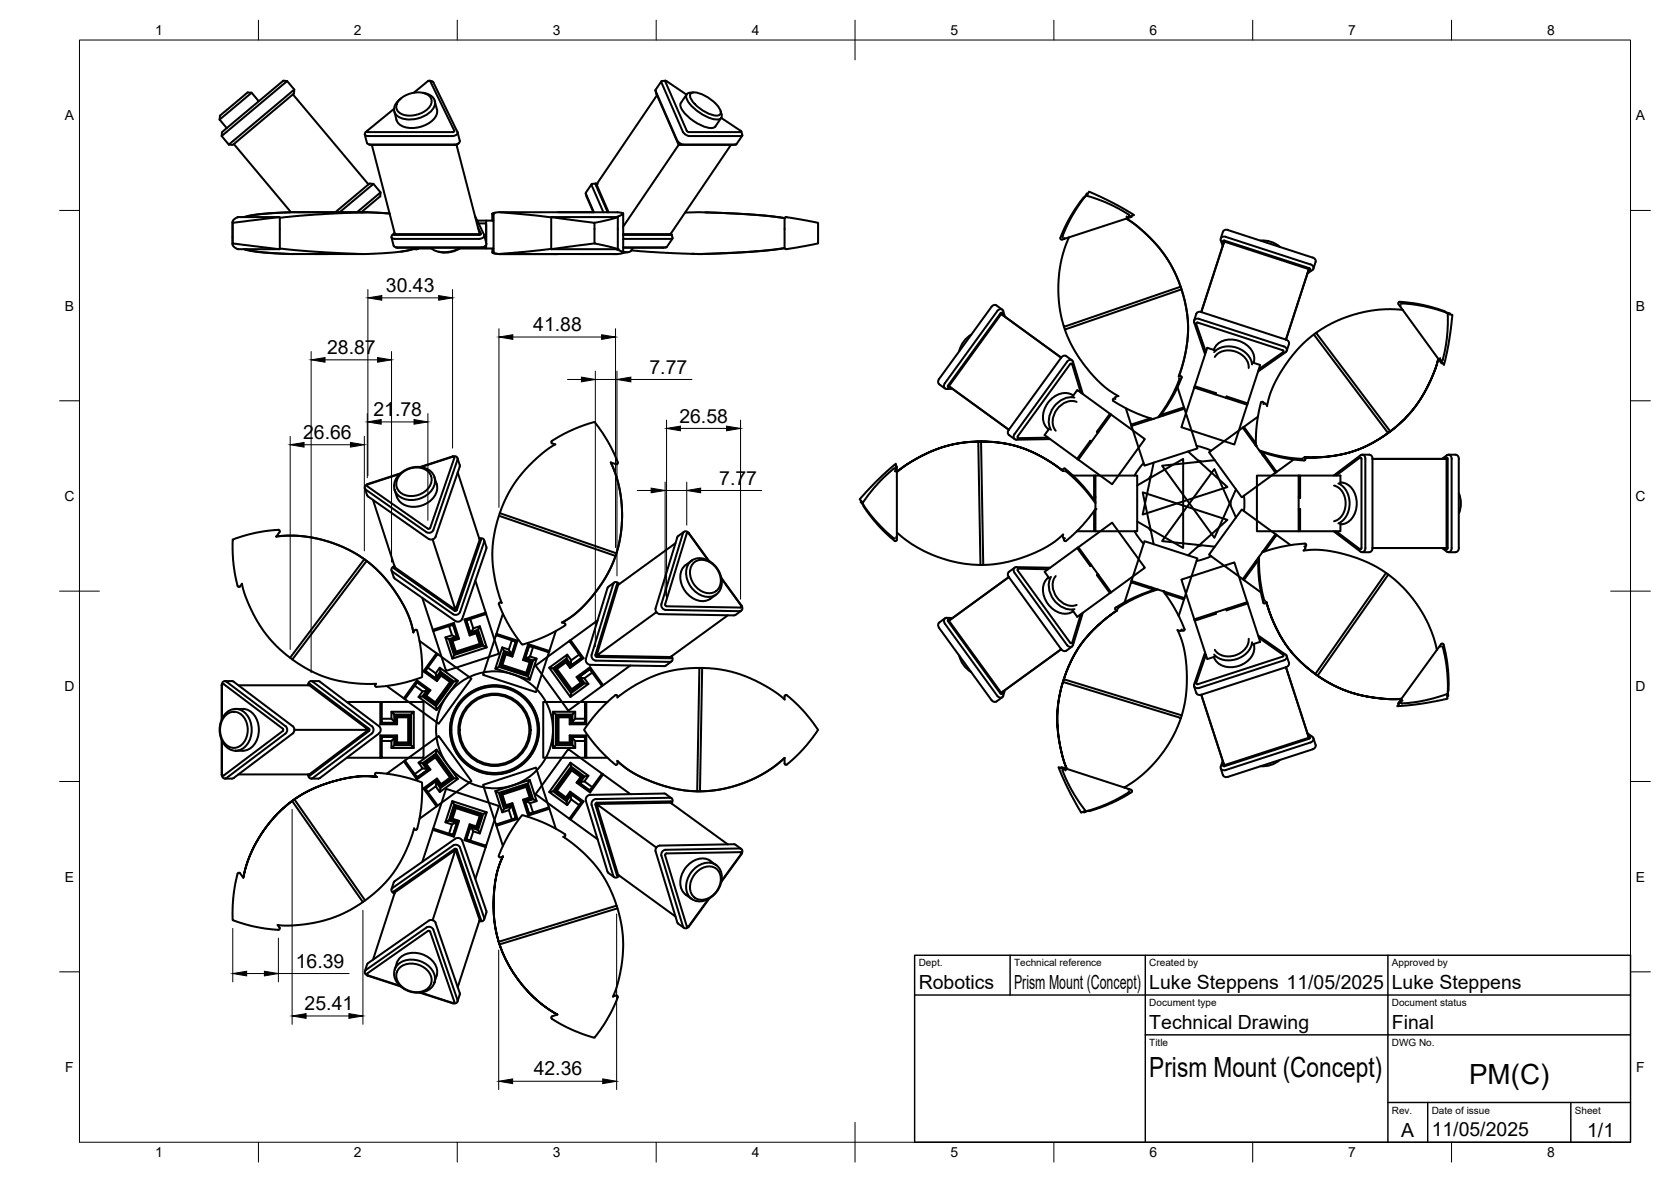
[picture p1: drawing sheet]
<svg xmlns="http://www.w3.org/2000/svg" width="420mm" height="297mm" viewBox="0 0 420 297" stroke-linecap="round" stroke-linejoin="round" font-family="sans-serif">
<!-- layer: Visible -->
<g fill="none" stroke="#000" stroke-width=".51">
<path d="M55.2 30.1l1.8 2.1M55.7 34.2l.1-1 15.4-12.9 1 .1 1.8 2.1-.1 1-15 12.6-.4 .3-1-.1M58.8 36.2l14.4 17.1M63.3 23.3l-8.1 6.8M65.1 25.4l-1.8-2.1-1-.1-7 5.9-.1 1M72.2 20.4l-16.5 13.8 1.8 2.1M73.7 23.7l18.9 22.6M74 22.5l-16.5 13.8M91.7 33.8l.6 2.1M92.3 32.9a.84 .84 0 0 0-.5 1l.7 .3h21.3M93.5 36.4l5.8 22.4h21.3l-5.8-22.4M99.1 27.4l-6.7 5.5"/>
<path d="M99.1 28l.6 2.1M100.5 25a6.2 6.2 0 0 1 7.4-.9 2.09 2.09 0 0 1-.3 3.2 6.2 6.2 0 0 1-7.3 .9 2.09 2.09 0 0 1 .2-3.2zM104 23.3l3.6-2.9 .5-.1 6.1 12.6v.2l-21.7 .1-.2-.1 .1-.2M106.3 23.3l.5 .1M106.8 23.4a2.51 2.51 0 0 1 2.5 1.8 2.51 2.51 0 0 1-1 2.8 7.4 7.4 0 0 1-8.1 1.3 2.46 2.46 0 0 1 .2-4.2l.4-.3M108 20.3l1 .4M109 20.7l6 12.5-.2 .6-1 .4M109.3 25.4l.6 2.1M109.9 27.5a4.2 4.2 0 0 1-3.4 4.1 6.3 6.3 0 0 1-6.2-.5l-.6-1M115.1 33.3l.5 2.3-.3 .4-.7 .3h-21.6l-.5-.1-.2-.3M115.4 36l-.7 .4-21.9-.1M164.8 22.8l.2 .8"/>
<path d="M165 23.6l5.7 12.7 13.4 .1M165.2 23.9l-15.2 22.4 3 7M166.3 20.5l-1.5 2.1v.2l5.5 12.5 .4 .5 1.1 .5 13.4-.1M167.3 20.3l-1 .1v.3l5.4 12.5 .7 .6 .8 .4h13.2l.3-.3M170.7 36.3l-14 20.6M171.2 25.8a3.3 3.3 0 0 0 1.6 3.4 9.9 9.9 0 0 0 6.3 3l.8-.4M172.6 23.8l-5-3.4-.4-.1 5.7 12.8 13.5 .1M172.7 23.7l-1.5 2.2M173.7 23.5a3.7 3.7 0 0 1 3.6 .6l2.1 1.4a4.4 4.4 0 0 1 1.8 2.9 1.2 1.2 0 0 1-1.6 .6 9.2 9.2 0 0 1-6.1-4.7zM174.3 23.2a1.45 1.45 0 0 0-1.8 .8 4.5 4.5 0 0 0 2.1 3.3 9.7 9.7 0 0 0 6.1 2.7 .91 .91 0 0 0 .7-1.3M179.9 31.8l1.4-2.2 4.9 3.3 .1 .3M181.2 27.9l.2 .8"/>
<path d="M183.8 36.4l-15.2 22.4h-11.9M184.2 36.4h.1M185 36.3l-.8 .1M186.4 33.1l.2 .8M186.6 34.1l-1.4 2.1M58.5 55.8v5.6M70.2 54.6h-10.3l-1.1 .5-.3 .7v5.4l11.8 1.4v-8l-11.8 1.4M72.9 53.3l-7 .4-4.6 .9M73.4 53.3h18.8M74 53.3l-7.8 .4-2.8 .4-1.7 .5M84.3 53.3l8.6-7.1h1l1.8 2.2-.1 .9-4.8 4M90.8 53.3l7.2 .3"/>
<path d="M93.9 46.2l-8.5 7.1M95.7 48.4l-6 4.9M98 53.7l-7-.4-12 .6-8.6 .8M98.4 59.6l.6 2.2M99 58.7l-.3 .3M99.1 58.7l-.1 .2 .2 .2 21.3-.1M99.2 58.6l-.2 .1M119.4 54.3l2.3 4.7v.5l-.7 .4-21.8 .1a.59 .59 0 0 1-.7-.7l.2-.3M120 55.4h4.1M120.2 57.1l.7 1.6-.4 .4M120.3 56.1h1.8l.1 4.7M121.8 59.1l.5 2.3-.5 .6-.7 .2h-21.3l-.6-.2-.2-.3"/>
<path d="M122.2 55.4v5.5M123.8 53.7v1.7M124.4 53.5l-.6 .2 .3 .3M125.6 53.3h29.7l1.4 .3-.2 .3-1.6 .7M138.6 54.6l-13-1.3-1.4 .3-.1 9.9 1.3 .3M138.6 54.6l10.9 1.4v5.2l5.8 1.4M138.6 54.6v8M138.6 54.6h16.7M147.3 48.6l.2 .8M147.3 48.7l2 4.6M147.3 48.4v.3M147.5 49.5l1.7 3.8"/>
<path d="M148.7 46.3l-1.4 2.1M148.8 46.6l2.9 6.7M149.7 46.2l3.1 7.1M149.8 46.1l-1 .2v.2M150.1 46.2h-.4M155.3 54.6l-5.8 1.4M155.3 54.6v8M156.7 53.7v9.8l1.2-.1M156.7 59h12.1M168.7 58.7l.1 .3M168.9 59l.2 .9-.2 .1h-12.2M169.1 60l-1.5 2.1"/>
<path d="M172.3 53.4l3.7-.1 10 .4 6.4 .5 4.9 .6M177.3 53.4l11.3 .5 8.7 .9M197.4 54.6l2 .2 6.3 1.2v5.2l-7.6 1.4-.8-.1zM267.7 59.8l-.1 .2M268.8 59.6l-1.1 2.8-.8 2.7-.7 5.2 .1 5.8 .4 2.9 .8 3.1 29.3-10M272.7 49.6h-.2l-2.4 3.3-2.2 3.9a7.3 7.3 0 0 0-1.2 3.2l.2 .2 .7-.2M273.2 49.2l.6-1 6.2 2.8 5.2 3-1.8 .6M273.5 48.7l-.2-.1-.6 .9M283.3 54.4l.1 .3M283.9 54.3v-.3l-.6-.4-4.2-2.3-6.1-2.2-2.2 3.1-2.3 4.2a7.3 7.3 0 0 0-1.3 3.2M284.3 54.3l.3 .2-17 5.5M308.7 57.8l21.4 6.9"/>
<path d="M308.7 57.8a.95 .95 0 0 0-1.2 .4l-.6 1.8M58.5 61.2l.1 .6 1.2 .8h10.4M61.3 62.6l4.4 .8 8.3 .4M61.8 62.6l3.5 .7 6.7 .5h19.2M70.4 62.4l10 .9 10.8 .5 7.8-.4 3.1-.4 2-.6M73.5 63.8h9.1M99.5 62.2l.5 .1M100.1 62.3h21.2M103.5 62.7l-2.7 .5M104.3 62.3l.2 .2a.72 .72 0 0 0 1-.2M108.5 62.4l-4.8 .2M115.8 62.3a7.2 7.2 0 0 1-7.1 .3l-.4-.3"/>
<path d="M115.9 62.3a7 7 0 0 1-5.6 1M121.7 62.1l-.3 .2M122.1 61.8l-.4 .3M122.2 61.6v.8h-6.6M122.2 62.4h1.9M123.8 62.4v1M124.1 63.2l-.3 .3 1.6 .3h14.9M125.5 63.8h14.7M138.6 62.5l-13 1.3h29.7M138.6 62.6h16.7M149.5 61.2l-10.9 1.4M154.9 62.6l1.8 .9-1.4 .3h-29.9h.2"/>
<path d="M155.3 62.6h.1M156.7 62.3h9.9M156.7 62.2h10.7M158.7 62.9l7.7 .6 8.9 .3M159.2 62.3l-.5 .7a1.75 1.75 0 0 1-2 .3M166.7 62.3h-.1M167.6 62.1l-1 .2M176 63.8h-.7h.6M197.3 62.3l-7.9 .9-13.4 .6h.6M197.3 62.4l-10.1 1-9.1 .4h-4.1M251.8 78.9l15 11-13.1 18.1-15.1-10.9zM252 77.8l-1.4-1.1a.95 .95 0 0 0-1.3 .4l-13.2 18.2a.94 .94 0 0 0 .1 1.3l1.4 1"/>
<path d="M252 78.8l.2 .4M252.1 78.7l-.3-.1-.3 .2-13.1 18.1-.1 .3 .2 .2M252.7 79.6l-.4-1.4a.83 .83 0 0 0-.8-.5 .83 .83 0 0 0-.8 .5l-13.1 18.1M297.1 72.7l-29.3 10.1-.3-.7M300.8 78.9l-.6 1.7M302.1 78.4a.95 .95 0 0 0-1.3 .5M307.4 61.8l-.4-1.4a.83 .83 0 0 1 .3-.9 .83 .83 0 0 1 .9 0l21.3 6.9M307.5 60.8l.1 .4M307.5 60.7l.1-.2h.3l21.3 6.9 .2 .2v.2M307.8 60.7l21.3 6.9-5.8 17.8-21.3-7zM317 60.5h1.5l1.4 .4 1.9 1.1M329.4 67.9l-.5 .2"/>
<path d="M329.5 66.4l.6 .5a.69 .69 0 0 1-.1 1l-1.3 .8M330.1 64.7a.95 .95 0 0 1 .7 1.1M330.8 65.8l-.6 1.7M352 76.9l10.5 14.4 .1-.3M352 76.9l-.4-.6 .3-.5 3.6 .4 4.4 .9 3.2 1.1 .3 .1v.2M352 76.9h.2M352.2 76.4h.1a33.5 33.5 0 0 1 11.7 2.3l-.2 6.4-.6 3.7-.4 1.6-.3 .2M352.7 77.9l-3-.2-2.7 .1-5.2 .9-3.6 1.1-2.5 1.1-2.4 1.2-2.4 1.5 18.7 24.8M363.5 78.5l1.1 .2v.3M364 78.9l1.2 .2-1.1 7.9-1 4.7-1.1-1.5M237.6 96.3l-.3 .7a.69 .69 0 0 0 .7 .7M238.5 97.4h.5"/>
<path d="M239.5 97.7l-1.5 .1M244.2 84.1l-1.7 1.5-.8 1.2-.5 1.5M266.8 89.9a.95 .95 0 0 1 1.3-.4l1.5 1.1M267.8 82.8l1 2.7 1.3 2.5 2.8 4.1 2.2 2.6 2.1 2.1 1.7 1.3 2.3 1.5M268.3 90.9l.6-.4a.69 .69 0 0 1 .9 .4l2.5 8.1M268.3 90.9l-13.2 18.2M269.1 91.5l-13.3 18.3 .3 .3 7.4-.1M269.1 91.5l.3-.2 .2 .2 2.2 7.2M269.6 99.7l1.3-1.7 8.2 6M269.9 99.4a4.1 4.1 0 0 0-5.1 .5 5.5 5.5 0 0 0-1.7 7.5l.6 .5M270.2 99.9a5.9 5.9 0 0 0-5.9 8.1M281.2 99.5l-.8 .3 .1 .5"/>
<path d="M296.1 97.3l1.6 5.1-5.3 1.7 .1 .3M296.4 94.6l1.6-5.8 .7-5.5-.1-3.4-.3-2.5-1.3-5-1.9-4.5-1.3-2.4-1.9-2.6-2.2-2.6-2-2-2.5-2-2-1.4 3.2 2.3 3.8 3.6 3 3.7 2.1 3.7 1.6 3.8 1.2 4.4 .6 4.2-.1 4.6a36.2 36.2 0 0 1-2.2 9.4l.4-.1 .3 .1a22.3 22.3 0 0 1-2.7 5.9l-2.9 4.3M296.5 95v.1a31.9 31.9 0 0 1-5.3 9.8M300.2 81l2.8 8M300.3 81a.83 .83 0 0 1 .3-.8 .83 .83 0 0 1 .9-.1l21.3 7 .6 .4a.69 .69 0 0 1-.1 1l-7 4.9M300.3 97.4l-3.2 10 13.3 4.3 3.2-10M300.3 97.4l.1-.3 5.3 1.7M300.3 97.4l13.3 4.3M303.2 88.4l-2.4-7 .2-.4 21.5 7 .2 .2v.3M305.2 87.9a4.7 4.7 0 0 1 6.3-2.2 4.8 4.8 0 0 1 3.7 5.4M305.3 88.5a5.9 5.9 0 0 1 9.5 3.1M305.3 99l.4-.2-.1 .3"/>
<path d="M305.4 89.7a4.8 4.8 0 0 1 7.2-.2 3.7 3.7 0 0 1 1.4 3M305.6 88.1l-2-.7-3.2 9.7M308.4 99.6l-.1 .4M314.8 91.1l2.1 .6-3.2 9.7M315.2 91.1v.1M322.6 88.5l-6.1 4.3M323.4 85.3a.95 .95 0 0 1 .7 1.1l-.6 1.8M330.3 84.1l-2.2 1.8-1.8 1.8-3 3.9-3 5.1-1.1 2.7-.6 2.7M330.9 83.6l-.6 .5 18.7 24.7M362.1 90l-.2 .2M100.5 119.1l-8 2.6-.2 .4 15.3 10.8M100.6 119a6 6 0 0 1 7.9-.4 3.6 3.6 0 0 1-.7 5.4 6 6 0 0 1-7.8 .4 3.6 3.6 0 0 1 .6-5.4z"/>
<path d="M100.7 119l-8.2 2.6-.6 .5a.69 .69 0 0 0 .1 1M100.8 119.1a5 5 0 0 1 7.3-.1 3.6 3.6 0 0 1-2.1 5 4.7 4.7 0 0 1-5.9-.9 3.2 3.2 0 0 1 .7-4zM105.8 117.4l8-2.6 .4 .1-6 17.8M109.2 119.9l.6 1.7M113.8 114.7l-8.2 2.7M113.8 114.7h.8a.69 .69 0 0 1 .4 .9M115 115.6l-6 17.6M115 115.2l.6 2.1-6.1 17.6M115.1 118.7l5.5 17-6.1 17.6-5.7-17.7M139.6 111.7l-.9-.4v-.4l2-1.2 4.2-2.1 4.6-1.6 3.1 4.6 1.8 3.4a4.6 4.6 0 0 1 .9 2.5l-.3 .2-1.4-.5M139.6 111.7l-3.2 2.2-3.4 3.1-3.1 3.7-1.9 3-1.8 3.9-1.5 4.7-.8 4.7-.1 3.5 .7 5.3 .8 3.4 .9 2.3-.6-.1-.2 .4 2.6 5.3 3.3 4.9 4.8-1.6 3.6-1.8 2.4-1.5-.1-.4-.6-.3M153.6 116.2l1.1 2.6 .7 2.5 .9 5.4v5.8l-.4 3-.8 3.1-1 2.9-1.1 2.4-1.7 2.8-1.8 2.4-3.9 4.3-2.2 1.8-2 1.2"/>
<path d="M153.6 116.2l1.1 2.6 .9 3 .8 5.5v2.9l-.2 3.1-.4 2.8-.8 3-.8 2.1-1.3 2.9-1.7 2.7-1.9 2.6-3.8 4.1-2.3 1.8-1.9 1.2M225 118.4l.3 .1M225.1 117.8l-.1-.1a32.3 32.3 0 0 0-8.2 8.8l2.7 3.6 2.8 3a7 7 0 0 0 2.7 2.2M225.3 117.4l.2-.2v17.9M225.3 118.4v-1.9l-4.8 4.3-4.3 4.7 .7 .9M246 111l.5 31-2-.1-3.8-.5-5.6-1.7-2.7-1.2-3-1.7-3.9-3M246.7 111l.5 31h-.7M253.6 108a.95 .95 0 0 0 .1 1.3l1.4 1.1M255.1 109l-.2 .8a.69 .69 0 0 0 .7 .7M263.9 107.6l-1.2 1.7 8.1 6M264 110.3l-8.5 .2M267.3 118.4l-4.9-3.3-2.6-1.4-2.8-1.1-2.4-.7-2.8-.6-6.2-.3-5.3 .5-5.1 1.5-2.8 1.2-2.9 1.6-2.5 1.6-1.5 1.2 3.5-2.5 4.2-2.3 3.6-1.4 4.5-1 5.4-.5 4.1 .3 4.8 .9 3.9 1.4a37.5 37.5 0 0 1 7.8 4.8v-.4l.2-.2a26.4 26.4 0 0 1 5.9 5.7l2 2.8"/>
<path d="M267.8 118.4a31.3 31.3 0 0 1 7.6 8.1M269.8 119.5h5.3v5.6h.3M270.7 101a4.8 4.8 0 0 0-5.9 4.1 3.7 3.7 0 0 0 .7 3.2M274.2 110.8l-3.4 4.5 .3 .2M274.4 111l-.2-.2v.5M275.1 119.5h.3M275.4 119.5h10.5v14h-10.5M275.4 119.5v14M275.8 108.5l.3 .2M279.4 104.2l8.5 6.1-8.3 11.4-8.5-6.2M279.4 104.2l-.3-.2-3.3 4.5 .5-.1M279.4 104.2l-8.3 11.3"/>
<path d="M280.4 100l-.5 .3v.4l1.7 1.1 4.3 2.1 3.9 1.4M283.1 102.6l1.3 4.1 4.9-1.6M284.4 106.7l.1 .3M287.6 116.4l-1.3 1.5-1 1.6M289.4 119.7l-.4 .5M289.4 119.6l-.5 .7M289.6 105.2l-.1 .2M292.4 104.1l.4 .2M297.7 102.4l.1 .3M297.8 102.7l3.3 10-13.3 4.3-3.3-10M297.8 102.7l-13.3 4.3M298.7 113.5l9.9 8.9-21.3 6.9 2.8-13"/>
<path d="M300.9 112.1l1.8 .4 1.9 .7M301.3 115.7l.8 .3M301.4 115.8l.5 .2M305.4 115.6l-13.2 1.4 13.2 18.2 5.4-12.2M308.6 100.1l-.2-.5 5.3 1.8-.1 .3M312.5 107.5l-8.5 6.2 8.2 11.3 8.5-6.2M312.5 107.5l8.2 11.3M312.8 107.3l-.3 .2M315.6 111.7l.2 .1M316.3 104.7l-3.5 2.6 3 4.1M316.6 113.2l3.9 1.1 3.2 .7a8.2 8.2 0 0 0 3.9 .2M316.8 113.4l3.7 1.2 3.8 .7a8 8 0 0 0 3.9 .3v-.4l-.2-.3 .7 .1a32.6 32.6 0 0 0 32.9-24.8l-.6 2.1-1.2 3.1-2.7 5-1.4 2-2.3 2.7-4.4 3.7-4.8 3-2.1 1-2.7 .9-5.4 1-6 .2"/>
<path d="M317.4 114.3l.3-.2 3.3 4.5 4.3-3.1M317.7 101.5l.5-.1 .4 .6M317.7 114.1l-.1 .5M317.9 101.4l-.4-.4-.4 .1-.5 2-.7 4.8-.1 4.1M321 118.6l-.3 .2M326.5 119.5h-10.5v14h10.5M326.5 119.5h.4v5.6M326.5 119.5v14M326.9 119.5h10.1v2.2M341.9 115l-6 4.5M341.9 115h.3l.1 .3M342.3 115.3v22.4l-.1 .3h-.3"/>
<path d="M342.5 114.3h1.8a.95 .95 0 0 1 .8 1M343.3 115.3v22.4M343.3 115.3l-.2-.7a.69 .69 0 0 0-1-.2l-6.8 5.1M345.1 115.3h18.6v22.4h-18.6zM364 115.3l-.3-.3-.5 .3M364 115.3v22.4l-.1 .3h-.3M364.2 114.3h1.8a.95 .95 0 0 1 .8 1M365 115.3v22.4M365 115.3l-.2-.7a.69 .69 0 0 0-1-.2l-1.2 .9M366.8 115.3v22.4a.95 .95 0 0 1-.8 1.1M69.5 134.8l.8-1.1v-.4a28.6 28.6 0 0 0-10.5 1.8l-1.3 .5 .1 5.1 .4 3.3a7.2 7.2 0 0 0 .9 3.5h.4l.5-.8 .8 2.9 1.6 3.6 2 3.7 1.8 2.6 3.1 3.4 3.8 3.1 2.8 1.8 2.3 1.2 4.4 1.7 5.7 1 5.5 .1M69.5 134.8l2.6-.2h2.8l3 .4 3 .6 5.6 2 3 1.6 2.1 1.3 2.4 2 2 1.9 2.3 2.7 1.7 2.5 1.4 2.3 1.3 2.9 1.2 4.1"/>
<path d="M69.5 134.8l2.8-.2 3.1 .1 5.3 .9 5.6 1.9 3.1 1.6 2.2 1.4 2.1 1.7 2.3 2.2 3.3 4.1 2 3.3 1.1 2.3 .9 2.3 .6 2.6M91.7 122.7l.9 2.1 15.2 10.7a1.25 1.25 0 0 0 1.7-.6M92 123.1l15.2 10.6a1.21 1.21 0 0 0 1.8-.5M93.8 125.6l5.5 17 15.2 10.7M108.2 132.7l-.3 .2-.3-.1M109.8 121.6a4.7 4.7 0 0 1-3.8 5.4 4.8 4.8 0 0 1-6.8-3.9M120.5 135.3h.8a.69 .69 0 0 1 .4 .9M120.5 135.4h.4v.3l-6 17.6-.3 .2h-.3l-15.3-10.7v-.3l.2-.2M121.7 136.2l-6 17.6a1.21 1.21 0 0 1-1.7 .6l-15.3-10.7a.84 .84 0 0 1-.2-.9 .84 .84 0 0 1 .7-.6M121.7 135.8l.6 1.7M122.3 137.5v.4l-6.1 17.6a1.2 1.2 0 0 1-1.7 .6M125.5 129.6l29.3 10.1"/>
<path d="M125.7 129l29.3 10.1M169.8 136.5l-14.4 10.5-5.4 17.8M170.3 135.1l-5.5 17.8a1.21 1.21 0 0 0 1.1 1.4l18.6 .4 .4-.2M172 133.7l-1.7 1.4M216.6 125.9l-.2 .2 .7 .8M217.2 127l-.1 .2 1.5 2.1 3.7 4.2 2.8 2.5 .4-.3v-.6M225.3 134.9l.2 .2M267.3 134.4v.8l.5 .1M267.3 134.3l-1.9 1.7-2 1.3-2.6 1.3-2.8 1.2-2.6 .9-3.3 .8-4.9 .5M270.8 137.7l-8.1 6 1.2 1.7M271.1 137.5l8.5-6.2 8.3 11.4-8.5 6.2M271.1 137.5l-.3 .2 3.4 4.5v-.4"/>
<path d="M271.1 137.5l8.3 11.4M275.1 128.4v5.1h-4.4M275.1 133.5h.3M275.3 128.1l.1 .2M275.4 127.9l-2.9 3.8-2.7 2.7-1.9 1.6-.4-.2v-.5M275.4 124.8l-.3 .3M285.3 133.5l1 1.7 1.3 1.4M285.9 122l11.6-6.7v22.4l-11.6-6.7M288.9 132.7l.5 .7M289 132.8l.4 .5M290.1 136.8l-2.8-13.1 21.3 6.9-9.9 9M301.9 137l-.5 .2"/>
<path d="M302.1 137l-.8 .3M304.6 139.8l-1.9 .7-1.8 .5M309.3 126.2v.6M309.4 126.1v.8M310.8 130.1l-5.4-12.2-13.2 18.1 13.2 1.4M312.8 124.6l.1 1.9-.1 1.9M316.6 139.9l.1 4.1 .4 3.2a8 8 0 0 0 1 3.8M317.4 138.8h.1M317.6 138.5l.1 .2M320.7 134.2l-8.5-6.2-8.2 11.4 8.5 6.1M320.7 134.2l-8.2 11.3M320.7 134.2l.3 .2"/>
<path d="M324.5 137l-3.5-2.6-3 4.2M326.5 128.3l.4-.4v5.6h-.4M326.5 124.8l.4 .3h-.4M326.5 127.9h.4M327.7 138.4l2.7-.3 2.1 .1 5.4 1 3.3 1 2.6 1.1 2.2 1.1 2.5 1.6M328 137.3l.3 .4-.5 .7M328.2 137.4l.2-.4v-.3a27.6 27.6 0 0 0-9 1.4l-2 .7M335.3 133.5l6.8 5.1a.83 .83 0 0 0 .9 0 .83 .83 0 0 0 .3-.9M335.4 122a4.8 4.8 0 0 1 2.5 6.8 3.7 3.7 0 0 1-2.5 2.2M335.9 133.5l6 4.5M336.5 121.5a5.9 5.9 0 0 1 0 10M337 121.3a4.3 4.3 0 0 1 4.1 4.3 5.4 5.4 0 0 1-3.3 6.1l-.8 .1"/>
<path d="M337 131.4v2.1h-10.1M342.5 138.8h1.8M345.1 137.7a.95 .95 0 0 1-.8 1.1M363.2 137.7l.4 .3M364.2 138.8h1.8M365 137.7l-.2 .7a.69 .69 0 0 1-1 .2l-1.2-.9M366.8 123.9l.5 2.2-.1 1.5-.4 1.5M91.6 140.5l-18.7 24.8M92.2 141l-18.7 24.7M98.4 143.3l.6 1.8M99 145l.3 .4 15.2 10.7M103.9 158.9l.4-.6h.4a26.8 26.8 0 0 1 1.5 9.6l-.1 2.3-3.8 1.2-4.3 .9a7.9 7.9 0 0 1-3.6 .2l-.1-.4 .2-.3"/>
<path d="M106.2 150.3l2.6 8M108.8 158.3l.1 .3M113.6 157.1l-.7 .2 .8 2.3M113.6 157.1l.3-.1 .2-.4-5.3 1.7M113.6 157.1l.4 .2M113.9 157l1 3.3M114 157.3l.8 2.3M114.1 156.6l1.3 3.9M114.8 159.6l-.2 .5M116.8 155.7l1.3 4 1.7-.6M117.2 155.9l1 3.1 .4 .1M117.6 155.8l.6-.2 .8 2.3-.4 .9"/>
<path d="M117.6 155.8l-.2 .4M118.1 158.6l.4 .2M118.2 155.6l4-1.3 3.3 10-13.3 4.3-3.3-10 4-1.3M118.4 159.1l-.3 .6M118.6 159.2l1.1-.4 .3 .1 1 3.1M119.5 145.9l2.6 8.1M119.9 158.8l-.1 .3 .8 2.7 .3 .2M120.2 158.2l1.3 4-7.3 2.4-1.3-4 1.7-.5-.9-.5-1.7 .6M120.2 158.2l.4-.8 1.8 5.3-.9-.5M120.2 158.2l-1.6 .6M120.6 157.4l-1.6 .5M122.2 154.3l-.1-.3-5.3 1.7 .4 .2 .4-.1"/>
<path d="M124.8 159.3l-.1 .3M126.4 154.2l-1.6 5.1 5.3 1.7-.4 .2-.3-.1M139.8 158.6l-1.8 5.3M150.3 155.9l-6.9 5M154.2 146.7a.83 .83 0 0 1 .8-.4 .83 .83 0 0 1 .7 .5M154.2 146.8l-5.4 17.8M154.4 146.4l-1.6 1.4-5.5 17.8M155.7 146.8l-.3-.1-.2 .1-5.5 17.8M165.1 153.8l-15.1 11 18.6 .3 14.4-10.5M167.4 153.3l18.6 .3M172.5 141.9a4.7 4.7 0 0 0-.2 6.7 4.8 4.8 0 0 0 6.3 1.8M173.4 141.4a4 4 0 0 1 5.6 0 5.5 5.5 0 0 1 1.6 7.5 4 4 0 0 1-5.6-.1 5.5 5.5 0 0 1-1.6-7.4z"/>
<path d="M173.9 140.9l-1.5 1.1M174.2 141.7a3.6 3.6 0 0 1 5.4 .4 4.7 4.7 0 0 1 .9 6 3.6 3.6 0 0 1-5.4-.5 4.7 4.7 0 0 1-.9-5.9zM178.1 140.9l-4.9-6.8-.4-.1-5.6 17.9 .4 .4M178.3 141l-5-7-.7-.4a.69 .69 0 0 0-.9 .4l-5.4 17.8a1.21 1.21 0 0 0 1.1 1.5M180.1 149.4l-1.5 1.1M181.3 145.2l5.1 6.9 .3 .8a.69 .69 0 0 1-.7 .7M181.4 145.4l5 6.8M186.3 152.2l.1 .3-.2 .2-18.6-.3M186.4 153.5l-1.5 1M237.6 156.7l13.1 18.1M237.6 155.4l-1.4 1a.95 .95 0 0 0-.1 1.4l13.2 18.1a.96 .96 0 0 0 1.3 .4l1.4-1.1M238 155.3h1.5"/>
<path d="M238 155.3a.83 .83 0 0 0-.7 .5 .83 .83 0 0 0 .3 .9M238.5 155.6l.5 .1M238.5 155.7l-.2 .1 .1 .3 13.2 18.1 .2 .2 .3-.1M238.6 156l15.1-11 13.1 18.2-15 10.9zM255.1 144l13.2 18.1M255.1 142.6l-1.4 1.1a.95 .95 0 0 0-.1 1.3M255.5 142.5l8.5 .2M255.6 142.5a.83 .83 0 0 0-.7 .6 .83 .83 0 0 0 .2 .9M263.5 143.1l-7.4-.2-.3 .3 13.3 18.3M263.7 145.1a4.3 4.3 0 0 0-.7 5.8 5.4 5.4 0 0 0 6.2 3.1l.7-.4M264.3 145a5.9 5.9 0 0 0 5.9 8.1M265.5 144.8a4.8 4.8 0 0 0 2 6.9 3.7 3.7 0 0 0 3.2 .3"/>
<path d="M271.8 154.4l-2.2 7.1M272.3 154l-2.5 8.1a.83 .83 0 0 1-.8 .5 .83 .83 0 0 1-.7-.5M274.4 142.1l-.2 .1M275.8 144.5l3.3 4.5 .3-.1M276.1 144.3l-.3 .2 .5 .1M279.1 149l-8.2 6-1.3-1.7M284.5 146l3.3-10 13.3 4.3-3.3 10M284.5 146l13.3 4.3M284.5 146l-.1 .3M289.5 147.6l.2 .4M289.8 147.7l-.1 .3-5.3-1.7-1.6 5.1M290.8 148l-3.6 1.3-3.6 1.6a7.3 7.3 0 0 0-3.2 2.1l.5 .4-.4 .3a32.7 32.7 0 0 0-12.3 39.5l-.9-2.5-.7-2.8-.7-6.2v-2.7l.3-3 1.3-5.3 2-5 1.6-2.8 1.3-1.8 3.9-4.1 4.6-3.6"/>
<path d="M291.1 148.1l-3.8 1.4-3 1.4a8 8 0 0 0-3.2 2.1M292.5 148.6l2.5 3.7 1.7 3a6 6 0 0 1 1.1 3.1h-.7M292.8 148.7l-.1 .1M292.9 149.1l4.8 1.6-1.3 4.1M296.1 158.3l1 2.3 .6 2.3 .4 2.4 .3 3.6-.2 6.1-1.1 4.8M297.1 158.2l-.3 .4-.7-.2M297.8 150.3l-.1 .4M300.4 156l3.2 9.6 2-.6M305.3 154l.4 .2-5.3 1.8-.1-.4M305.6 153.9l.1 .3M308.6 152.9l-.2 .5-.1-.4M312.5 145.5l.3 .3"/>
<path d="M313.6 151.3l-3.2-10-13.3 4.4 3.2 9.9M313.6 151.3l.1 .3-5.3 1.8M313.6 151.3l-13.3 4.3M313.7 151.6l3.2 9.7-2.1 .7M315.8 141l.3 .2-3.3 4.6 4.3 3.1M316.1 141.2l-.5 .1M316.3 159.7l7 4.8a.83 .83 0 0 1 .2 .9 .83 .83 0 0 1-.7 .6l-21.3 6.9h-.8a.69 .69 0 0 1-.4-.9M316.4 140.2l.1 4.7 .6 4.2 .6 2.4 .4 .2 .3-.4M318.4 151.2l1 3 1.1 2.7 2.7 4.9 2 2.7 2 2 3.8 3.1 4.7 2.8 2.7 1.2 2.6 .8 3.4 .8 2.9 .3 2.4 .2 2.7-.1h-3.9l-5.6-.7-3.8-1.1-4-1.7-4.7-3-3.6-3-2.8-3.1-2.1-3.2a38.1 38.1 0 0 1-3.5-8.5M349.1 144.4l-.6-.4-17.8 25.4M56.2 171.9l14.9 11.2 .1 .3-.1 .3M56.2 171.9h-.2l-.2 .3v8.5"/>
<path d="M56.5 171.2l2.3 .1M56.7 179.4a3.5 3.5 0 0 1 6 1.4 6 6 0 0 1-2 7.5 3.6 3.6 0 0 1-4.9-2.2 6.4 6.4 0 0 1 .9-6.7zM56.9 179.6a3 3 0 0 1 4.8 1.3 5 5 0 0 1-2.2 7 3.6 3.6 0 0 1-4.1-3.6 5.2 5.2 0 0 1 1.5-4.7zM58.7 171.3l14.9 11.2a1.21 1.21 0 0 1 0 1.8l-14.9 11.2M59.2 178.2a4.8 4.8 0 0 1 5.9 5.2 4.8 4.8 0 0 1-5.9 5.3M59.9 172.2h17.9l14.8 11.2h-18.6M77.4 172.2l.3-.7a.69 .69 0 0 1 1-.2l14.8 11.2M77.5 172.2l.1-.3h.3l14.9 11.2 .1 .3-.1 .3M78.2 171.2l2.2 .1 14.9 11.2a1.19 1.19 0 0 1 0 1.8l-14.9 11.2-.4 .2M87.2 176.4h8.4M96 176.4h-.4v5.6l.4-.3v-1.1h2.4l.7 .7v-1.7M97.2 172.4l4.3 3.1 3.3-4.5 .1 .5-.6 .8 2 1.4"/>
<path d="M98.4 178.9v1.7M99.1 179.6h4.2v7.7h-4.2v-1.8M99.1 179.6l-.7-.7h5.6l-.7 .7M99.8 179.9l3.1 .1M99.9 179.9l-.4 .4M101.5 175.5l.3 .2M104 178.9v9.1l-.7-.7M104.8 171l3.4 2.4M104.9 171.5l2.6 1.8M105.2 171.7h-.5M105.5 161.1l4.5 3.3M106.2 175l-1 .2 4.6 3.3"/>
<path d="M106.5 168.7l3.4 2.5 1-1.4M106.9 174.9l2.3 1.9h.3M107 168.6l2.8 2M107.2 168.3l.4-.5 2 1.4 .1 1 1-1.4M107.2 168.3v.5l2 1.5 .5-.1M107.2 173.1v.5M107.2 174.8l2.3 1.7v.4M107.5 173.3l.1 .3-.7 1.3M107.6 167.8l2.4-3.4 8.5 6.1-8.2 11.4-8.5-6.2 2.5-3.4M107.6 173.5l.6-.1-1 1.4-.4 .1M109.8 164.2l-3.3 4.5 .5-.1 .2-.3M109.8 170.6l.1 .6"/>
<path d="M110.6 167.8l-1 1.4M110.7 168.8l3.4 2.4-4.5 6.3-3.4-2.5 1.1-1.4-1 .1-1.1 1.5M110.7 168.8l-.1-1 4.5 3.3-1 .1M110.8 169.4l-1 1.2M110.8 169.4l.3 .1M110.8 169.4l.1 .4 2.3 1.6h.3M111.1 169.5l2.4 1.8M112.9 160.6l-.9-.4 1.7 5.3M113.2 171.4l-3.7 5.1M113.5 160.9l.8 3M113.5 171.3l-4 5.5M113.8 161.1l.8 2.7-.1 .3"/>
<path d="M114.3 163.8l.2 .3M114.5 164.1h.3M114.9 160.3l.5 .2-1.6 .6-.3-.2M114.9 160.3l-1.4 .6M115.1 171.1l-5.3 7.4-.2-1M120.6 161.8l-6 2M121 162l-6.3 2.1M122.4 162.7l-8.7 2.8 .5-.9M125.4 167.6l-.9 .4 8.7 2.8M126 167.3l6.2 2.1 .5-.2M126.3 162.7l1.7 .5 .4 .9M126.3 167.1l6 2"/>
<path d="M126.7 163.6l-.4-.9-1.8 5.3M126.9 164.3l-.9 3M127 164.2l.2 .3 1.6 .5-.2-.5M127 164.2l1.4 .3M127 164.2l-.2 .2M127.2 164.5l-.9 2.6-.3 .2M128.4 164.1l-1.7-.5-1.3 4 7.4 2.4 1.2-4M128.6 164.5h-.2M128.7 160.9l-4-1.3-3.2 10 13.3 4.3 3.2-10-4-1.3M129.4 161.1l-.7-.2-.7 2.3M129.4 161.1l.2 .5M129.6 161.6l-.8 2.3-.4 .2"/>
<path d="M129.7 161.2l-1.1 3.3M130.1 161l-1.3 4M132 165.6l.2 .1M132.1 165.6l-.6 .3M132.2 165l.2 .4M132.2 165.7l1.1 .4M132.8 161.9l-1.3 4 1.7 .5M132.9 162.7l-.7 2.3M133 162.3l-1 3.3M133.3 165l1.6 .5M133.3 166.1l.2 .4-.9 2.7M133.4 162.4l-.5 .2"/>
<path d="M133.4 162.4l.6 .2-.7 2.4-.9 .4 1.6 .6M133.4 162.4l-.4-.1-.2-.4 5.3 1.7M133.5 166.3l-.3 .1-.9 2.7 .2 .3M134 166l.9-.5-1.7 5.3-.4-.8M139 178.9h5.6l-.7 .7M139.1 168l-1-.2 5.3 7.4M139.7 168l.1 .3M139.7 179.6l-.7-.7v9.1M139.8 168.3l3.9 5.2M139.8 167.8l-.1 .2M140 168.1l3.7 5.1M142.1 166.2l-2.3 1.6"/>
<path d="M142.1 166.2h.4l.9 1.1M142.3 166.5l-2.3 1.6-.3-.1M142.4 166.1l-.1 .4 1 1.4 .1-.6M142.5 165.5l.1-1-4.5 3.3M142.6 164.5l1 1.4-.1 1M143.4 160.9l3.3 4.5-.5-.1-.6-.8-2 1.4M143.4 160.9l-.2 .2M143.5 166.9l-1-1.4-3.4 2.5 4.5 6.2 3.4-2.5M143.5 166.9l.5 .1M144.6 178.9v1.7l-.7 .7v-1.7h-4.2v7.7h4.2M145 170.1l.6 .2M145.6 170.2v.3"/>
<path d="M145.6 164.5l-2.4-3.4-8.5 6.2 8.2 11.3 8.5-6.2-2.5-3.4M145.6 170.4l.8 1.2M146 170.3l.9 .2 2-1.5-.6-.8 .1-.5 3.3 4.5-.3 .2M146 170.3l1 1.4M146 165v.5M146.2 165.3l-2.8 2M146.3 171.6h-.3l-2.3 1.6v.4M146.4 171.6l-2.7 1.9M146.7 165.4l-3.4 2.5M146.9 170.5l1.1 1.4M147 171.7l1 .2-4.6 3.3 .2-1M147.1 176.4h.3"/>
<path d="M147.3 165.6a1.23 1.23 0 0 0 1.1 1.5l18.6 .3 1.8-1.2M148.3 168.2l-2.7 2M148.4 167.7l-3.4 2.4 1 1.5M148.5 168.4h-.5l-2 1.4v.5M148.8 164.5a1.23 1.23 0 0 0 1 1.5l18.6 .3a.83 .83 0 0 0 .7-.5 .83 .83 0 0 0-.2-.9M149.7 164.6l.1 .3 .3 .2M152.7 176.4h-5.3v5.6l-.3-.3v-1.1h-2.5M155.2 175.3l5-3.4 5.3-2.4 4.9-1.2 2.7-.4h3.8l3 .2 2.6 .4 2.8 .7 2.5 .9 5.3 2.7 2.6 1.6 1.6 1.4M155.3 175.2l-.1-.4-.2-.2a24.2 24.2 0 0 0-5.5 5.3l-2.6 3.5 2.7 3.7 3.3 3.5a3.8 3.8 0 0 0 2.1 1.6l.3-.3v-.6l2.3 1.9 2.5 1.5 2.2 1.1 4.5 1.6 5.2 1.2 4.4 .3 3.3-.3 2.9-.5 5.3-1.7 4.8-2.4 2.1-1.5 2.5-2M158.5 167.2l-6.8 5M168.8 164.9l.1 .4-.2 .1-18.6-.3M175.9 167.9l-.6 31"/>
<path d="M176.6 167.9l-.6 31M197.3 175.8v-.9l.2-.3a33.1 33.1 0 0 1 8.2 8.8l-3.6 4.7-2.3 2.3-2.1 1.8-.4-.3v-1.4M241.2 164.7l.9 2.1 .9 1.2 1.2 .9M252.2 173.8l-.2 .5M252.7 173.4l-.4 1.5a.83 .83 0 0 1-.8 .4 .83 .83 0 0 1-.8-.5M266.8 163.1a.95 .95 0 0 0 1.3 .4M267.3 171.4l29.6 9-2 4.8-1.6 2.7-1.9 2.4-3.7 4-2.5 2-2.5 1.6M267.5 170.7l29.6 9.1-.2 .6M269.1 161.5l.3 .2 .2-.2M269.6 162.5l-1.5 1M300.2 172.5l.6 1.7M300.8 174.1a.95 .95 0 0 0 1.3 .5"/>
<path d="M303 164l-2.8 8M314 160.5a4.8 4.8 0 0 1-5.7 4.4 3.7 3.7 0 0 1-2.9-1.6M314.8 161.4a5.9 5.9 0 0 1-9.5 3.1M315.2 161.8a4.1 4.1 0 0 1-2.1 4.7 5.5 5.5 0 0 1-7.6-.7l-.3-.7M316.5 160.3l6.2 4.2v.4l-21.7 7.1-.2-.4 2.4-7M323.3 167.7l5.8 17.7-21.3 6.9-5.8-17.7M323.3 167.7l-21.3 6.9M323.5 164.9l.6 1.7a.95 .95 0 0 1-.7 1.1M352.4 175.9l.2 .2M361.3 163.4l-.7-2.9-1-2.7-1.6-3.2-1.2-1.9-1.6-2.3-2.3-2.6-3.8-3.4-17.8 25.4M362 162.3l-10.5 14.5h.4M362 162.3l.5-.6 .5 .3 .9 4.2 .4 5.2-.1 2.3h-.2"/>
<path d="M362 162.3l.1 .2M362.6 162.4l.2 .3 .3 1 .6 3.2 .3 4.5v2.9l-3.9 1.3-3.4 .7-4.1 .5-.4-.2M363.8 174.4l.2 1.2-6.7 1.3-6 .6 1.1-1.6M364 173.8l.2 1.1h-.3M55.7 180.9v-8.7l.3-.7a.66 .66 0 0 1 .9-.2l14.9 11.2a1.21 1.21 0 0 1 0 1.8l-14.8 11.2a.83 .83 0 0 1-1 0 .83 .83 0 0 1-.3-.9v-8.6M55.8 186.2v8.4l.2 .3h.2M56.5 195.7h1.8M58.8 195.5l-.5 .2M71.1 183.7l-14.9 11.2M78.2 195.7h1.8M87.2 190.4h8.8M92.6 183.4l-14.8 11.2h-17.9"/>
<path d="M92.8 183.7l-14.9 11.2h-.3l-.1-.3M93.5 184.3l-14.8 11.2a.83 .83 0 0 1-1 0 .83 .83 0 0 1-.3-.9M93.5 182.5a1.21 1.21 0 0 1 0 1.8M94.8 195.3l-2.2-.2-2.9 .1-3.3 .5-3 .8-2.3 .7-3.3 1.5-4.7 2.8-4.2 3.9-3.4 4.5-1.5 2.6-1.3 2.8-.9 2.8-.6 2.5 1.1-4.1 1.6-3.9 2.1-3.4 2.8-3.7 3-2.9 3.5-2.6 3.8-2 4.1-1.5 3.8-.9 3.1-.5h2.5l2.1 .1-.4-.6 .1-.3 .2-.1 5.8 .8 5.7 1.6v3.4l-.4 4.7-.8 3.7-.4 .2-.4-.4M95.6 184.8h4.2M96 185.5v.7h2.4M96 180.6v-4.2h10.5v14h-10.5v-4.2M96 185.5v-.3l-.4-.4v5.6M96 185.2h3.2M96 181.3l.3 .4M96.3 185.2l-.3 .3M98.8 185.2l.3 .3"/>
<path d="M99.1 187.3l-.7 .7h5.6M99.1 185.5l-.7 .7v1.8M99.1 181.3l-.3 .4M99.2 185.2l.3 .2v1.2l.4 .3M99.4 185.2l.4-.4v1.8l-.2 .2M99.4 181.6l.4 .4M99.5 180.3v1.1M99.5 181.4l-.3 .3h-3.2M99.6 180l.2 .3h2.8l.3-.3M99.8 186.6h2.8l.3 .2M99.8 180.3v1.7h-4.2M101.5 191.3l3.3 4.6 .1-.5-.6-.9 2-1.4 1 .1"/>
<path d="M101.8 191.1l-4.6 3.3M102.6 180.3v6.3M102.9 186.8l-3.1 .1M102.9 180l.1 .3M103 180.3v6.3M103 186.6l-.1 .2M104.3 194.5l-2.5-3.4 8.5-6.1 8.2 11.3-8.5 6.1-2.4-3.3M104.7 195.1l.5 .1M105.2 191.7l1.1 1.4M106.2 191.8l3.4-2.5 4.5 6.3-3.4 2.4-1-1.4-.1 1 1 1.4M106.2 191.8l1.1 1.4M106.9 191.9l.7 1.4"/>
<path d="M107.2 192l1 1.4-3.4 2.5M107.2 193.2v.5l-2 1.5M107.6 193.3l.6 .1M107.6 193.3l-2.7 2.1M109.5 190.3l3.7 5.1M109.5 190v.3l-2.3 1.7-.4-.1M109.5 190l-2.6 1.9M109.5 190l4 5.2M109.6 197.6l-2 1.5-.6-.9-.5-.1 3.3 4.6-4.3 3.1M109.6 189.3l.2-.9-4.6 3.3 1 .1M109.7 196.6l-.5-.1-2 1.5v.5M109.8 188.4l5.3 7.3-1-.1"/>
<path d="M109.8 196.3l.1-.6 1 1.4-.1 .3M109.8 196.2l-2.8 2M109.8 196.2l.8 1.1h.5M109.9 195.7l-3.4 2.4M113.5 195.2l-.1 .5-2.3 1.7M113.5 195.5l-.3-.1-2.3 1.7M115.1 195.7l-4.5 3.3 .1-1M125.4 199.2l-.9-.4 1.8 5.3 .4-.9M126 199.5l.3 .2 .9 2.7-.2 .3M126 199.5l1 3.2M126.2 199.4l-.2 .1M132.2 197.4l-6 2"/>
<path d="M132.2 197.4l.5 .2 .8 2.7M132.3 197.7l-6 2M132.5 197.4l-.2 .3 .9 2.7M132.8 196.9l.4-.9-8.7 2.8M133.2 196l1.7 5.3-.9-.4M139.1 198.9l-1 .1 4.5 3.3-.1-1M139.7 198.8l.3-.1 2.3 1.7 .1 .3M139.7 198.8l.1 .2M139.7 187.3l-.7 .7h5.6l-.7-.7M139.8 199l2.3 1.6M140.1 180.3v6.3M140.1 186.6l.1 .2"/>
<path d="M140.2 186.8l.2-.2h2.8l.3 .2M140.2 180l.2 .3h2.8M140.2 180l-.1 .3M140.2 186.8h3.3M140.2 180h3.3M140.4 180.3v6.3M143.2 182h4.2M143.2 184.8l.5 .4M143.3 199l.1 .5M143.4 191.7l4.6 3.3-1 .1M143.4 199.5l-1 1.2M143.4 199.5l2.8 2"/>
<path d="M143.5 199.9l.1 1 2 1.4 .4-.5M143.5 180l-.3 .3v1.7l.5-.4M143.5 199.9l-1 1.4M143.5 180l.1 .3M143.6 192.6l-.2-.9-5.3 7.3M143.6 180.3v1.1M143.6 181.4l.3 .3h3.2M143.7 193.3v.3l2.3 1.7M143.7 193.6l-3.7 5.1M143.9 185.2h3.2M143.9 185.2l-.3 .1-.1 1.5M143.9 185.5l.7 .7h2.5v-.7"/>
<path d="M143.9 185.5v1.8M144 193.3l2.4 1.9M144 181.3l.3 .4M144 193.3l-.5 .1-3.8 5.4M144 199.8l-.5 .1M144.3 185.2l-.3 .3M144.6 186.2v1.8M145 196.7l3.4 2.4M145.6 196.6l2.7 2.1M146 196.5v.5M146.3 195.2l-.3 .1-1 1.4 .6-.1M146.4 195.2l-.8 1.4"/>
<path d="M146.7 185.2l.4 .3M147.1 181.3l-.4 .4M147.1 180.6v-4.2h-10.5v14h10.5v-4.2M147.1 190.4h5.6M147.1 185.5v-.3l.3-.4v5.6M147.4 184.8h-4.2v1.8M148 195l-1.1 1.4-.9 .1 1-1.4-3.4-2.5-4.5 6.3 3.4 2.4M148.5 198.4h-.5M148.9 197.8l2.5-3.4-8.5-6.2-8.2 11.4 8.5 6.1 2.4-3.4M151.4 194.4l.3 .2M151.7 194.6l-3.3 4.5-.1-.4 .6-.9-2-1.4M151.7 194.6l6.8 5"/>
<path d="M197.3 190.5l-2.2 1.8-2 1.4-2.3 1.4-3.5 1.5-5.2 1.6-3.8 .6-2.3 .1-2.7-.1-3.1-.5-5.8-1.7-3.2-1.3-2.4-1.3-1.6-1.1-2-1.7M267 193.1l-.1-.3 17 5.5M267.3 193.3l-.1 .2a33.5 33.5 0 0 0 5.8 10.4l4-1.3 4-1.8a6.8 6.8 0 0 0 2.9-1.9v-.1M267.9 193.4l-1.8-.6 2.3 5.1 3.4 6.3 1.1-.4M268 193.3l-.1 .3M283.9 198.3l.6 .2 .1 .3a30.5 30.5 0 0 1-9.4 4.6l-1.4 .5-.1-.2M283.9 198.3l-.2 .1M306.9 193.1l.6 1.7a.95 .95 0 0 0 1.2 .4M307.4 191.2l-.5 1.4M307.6 191.8l-.1 .5M321.8 191l-1.9 1.1-1.4 .4h-1.5M328.7 184.3l1.3 .9a.83 .83 0 0 1 .2 .8 .83 .83 0 0 1-.7 .6"/>
<path d="M328.9 184.9l.5 .3M329.4 185.2v.2l-.2 .2-21.3 7-.3-.1-.1-.2M329.5 186.6l-21.3 6.9h-.8a.69 .69 0 0 1-.4-.9M330.1 188.3l-21.4 6.9M330.2 185.5l.6 1.7M330.8 187.2a.95 .95 0 0 1-.7 1.1M73.4 201.3l17.8 25.4M74 200.9l17.8 25.4M104.1 208.2l-1 3.2-1.2 2.8-1.4 2.7-1.5 2.3-3 3.5-4.5 3.8-2.8 1.8-2.4 1.3-4.6 1.7-3.2 .7-3.4 .5-2.2 .1-3.1-.1M108.8 208.5l-2.6 8.1M108.9 208.2l-.1 .3 5.3 1.8-.2-.5-.3-.1M110 202.4l-.2 .3"/>
<path d="M112 206.6l1.7 .6M112.9 206.2l1.7 .5-.9 .5-.8 2.3 .7 .2M112.9 206.2l1.3-4 7.3 2.4-1.3 4-1.6-.6M112.9 209.5l-4-1.3 3.3-10 13.3 4.4-3.3 9.9-4-1.2M113.5 205.9l1.4 .7M113.7 201.3l8.7 2.8-.9 .5M113.8 205.7l1.6 .6-1.3 4M114.2 202.2l-.5-.9-1.7 5.3 .9-.4M114.3 203l-.8 2.9M114.5 202.8l.1 .3-.8 2.6-.3 .2M114.5 210.8l-15.2 10.6M114.5 202.8l-.2 .2"/>
<path d="M114.5 210.7a1.21 1.21 0 0 1 1.7 .6M114.5 213.6l6.1 17.6-5.5 16.9M114.6 206.7l.2 .5-.8 2.3-.4 .2M114.6 203.1l6 1.9M114.7 202.7l6.3 2.2M114.8 202.7l-.3 .1M114.9 206.6v.2M114.9 206.8l-1 3M115.4 206.3l-.5 .3M116.2 211.3l6.1 17.6M117.4 210.6l.2 .4M117.6 211l-.4-.1-.4 .2 5.3 1.8"/>
<path d="M118.1 207.1l-1.3 4M118.4 207.7l-.3-.6 1.7 .6 .1 .3M118.4 207.7l-1.2 3.2M118.5 208l-.4 .3M118.6 208l.4 .9 1.6 .6M118.6 207.7l1.3 .3M118.6 207.7h-.2M119 208.9l-.8 2.4-.6-.3M120.9 204.9l-.3 .1-.8 2.7M121 204.9l-1.1 3.1M122.1 212.9l-2.6 8M122.2 212.5l-.1 .4"/>
<path d="M122.4 204.1l-1.8 5.4-.4-.9M124.7 207.2l1.7 5.4M127 202.7h.3M127.2 202.4l1.6-.6 1.3 4M128 203.6l-1.7 .5M128.4 202.7l-.4 .9 .7 2.3 .7-.2M128.4 202.7l-1.7 .5M128.4 202.7l.4 .2 .8 2.4M128.6 202.3l-1.3 .4M128.6 202.3l1.1 3.3M128.8 201.8l-.2 .6M129.4 205.7l.3-.1 .4 .2-5.3 1.7"/>
<path d="M129.6 205.2l-.2 .5M131.5 201l1.3 4M132 201.2l1 3.3M132.4 201.4l1.6-.5-1.2-4-7.4 2.3 1.3 4M132.4 201.4l-.2 .4M132.9 204.2l.5 .2M133.3 201.9l.7 2.3-.6 .2M133.3 200.8l-1.3 .4M133.4 204.4l-.4 .1-.2 .5 5.3-1.8 1.7 5.1M133.5 200.6l-.3-.2-1.7 .6 .6 .2M133.5 200.3l-.2 .4M134 204.2l4-1.3-3.2-10-13.3 4.3 3.2 10 4-1.3"/>
<path d="M134.9 201.3l-1.6 .6-.9-.5M138 202.9l.1 .3M141.6 210.3l2.4 1.7 2.7 2.3 3.2 3.4 2.4 3.5 2.4 5.2 1.5 5.7 .5 4.9-.1 3-.6 4.3-.8 3.5-1.1 2.7 .9-.3 .3 .1a29.9 29.9 0 0 1-4.9 9.3l-.9 1.2-3.1-1-3-1.2-4.7-2.7-.1-.3 .2-.2 1.4-.4M141.7 210.3l.4-.2v-.4l-2.6-1.6-4-1.9-4.2-1.4-2.9 4.2-2.1 3.8a4.1 4.1 0 0 0-.8 2.5l.3 .2 .6-.2-1.2 3-.6 2.8-.5 4.2v3.1l.2 3.3 .4 2.4 1.2 4 1.2 3 1.5 2.6 3.4 4.7 3.7 3.5 2.2 1.7 2.3 1.4-2.4-1.5-2.5-1.9-3.4-3.4-2-2.6-1.9-2.9-2.3-5-.7-2.6-.6-2.7-.3-3.6v-2.8l.7-6 .6-2.1 1.1-2.7M142.1 200.6l.3 .1M142.3 200.4l1-1.4 3.4 2.4M143.4 206l6.9 4.9M143.6 200.9l-1 1.4M146 201.3v.5M146 201.8l.2-.3 .5-.1-3.3 4.6-.2-.3M147.3 201.2l5.5 17.8 1.6 1.4M148.8 202.3l5.4 17.8a.83 .83 0 0 0 .8 .5 .83 .83 0 0 0 .7-.5"/>
<path d="M149.7 202.2l5.5 17.8 .2 .2 .3-.2M149.8 200.8l18.6-.3a.83 .83 0 0 1 .7 .5 .83 .83 0 0 1-.2 .9M149.8 200.8a1.21 1.21 0 0 0-1 1.5M150 202l18.6-.3 14.4 10.5M165.1 213l-15.1-11 5.4 17.8 14.4 10.5M167.2 215l5.5 17.7 .2 .2 .3-.2M167.4 213.5a1.21 1.21 0 0 0-1.1 1.5l5.4 17.8a.85 .85 0 0 0 .8 .5 .85 .85 0 0 0 .8-.5l5-7M168.8 201.9l.1-.4-.2-.1-18.6 .3-.3 .2-.1 .3M168.8 200.6l-1.7-1.2-18.7 .3a1.21 1.21 0 0 0-1.1 1.5M174.4 218.6a4.3 4.3 0 0 1 6.2-.7 5.6 5.6 0 0 1-2.3 7.9 3.6 3.6 0 0 1-4.4 .1 3.6 3.6 0 0 1-1.3-4.1 6.6 6.6 0 0 1 1.8-3.2zM175.1 219.2a3.5 3.5 0 0 1 5.8 .1 5.2 5.2 0 0 1-4.9 6.8 3.3 3.3 0 0 1-2.3-4.6l.8-1.6zM180.1 217.4a4.8 4.8 0 0 0-7.8 .8 4.8 4.8 0 0 0 1.6 7.7"/>
<path d="M186 213.2l-18.6 .4M186 213.2a.83 .83 0 0 1 .7 .6 .83 .83 0 0 1-.3 .9l-5.1 7M186.3 214.6l.1-.3-.2-.2-18.6 .4-.3 .1-.1 .3M186.4 214.6l-5 6.9M186.4 213.3l-1.9-1.1-18.6 .3a1.2 1.2 0 0 0-1.1 1.5l5.7 18.1M273.5 203.8l-.9 .4-.2-.2M61.2 220.6l-.9-1.2-.4-.1a26.8 26.8 0 0 0-1.4 9.6v2.3l2.1 .8 5 1.2 4.5 .5 .3-.4-.6-.8M99.2 224.6l-.6-.5a.69 .69 0 0 1 .1-1l15.2-10.6a1.2 1.2 0 0 1 1.8 .5l6 17.6a.82 .82 0 0 1-.3 .9 .82 .82 0 0 1-.9 0M99.2 224.5l-.2-.2 .1-.3 15.2-10.7h.3l.3 .2 6 17.6v.3h-.4M99.3 221.4l-.9 2.1M108.8 231.3l5.7-17.7-15.2 10.6-5.5 17M109 233.6l6 17.6a.83 .83 0 0 1-.3 .9 .83 .83 0 0 1-.9 0l-8.2-2.6"/>
<path d="M109 233.6a1.21 1.21 0 0 0-1.8-.5l-15.2 10.7M109.5 232l6.1 17.5v.5M109.5 231.9a1.21 1.21 0 0 0-1.7-.5l-15.3 10.6-.8 2.1M122.3 228.9v.4M122.3 229.3l-.6 1.8M155 227.6l-29.6 9.1M155.3 228.3l-29.7 9M170.5 232.1l1.5 1.1M178.1 225.9l-4.9 6.9M92 243.8a.83 .83 0 0 0-.2 .8 .83 .83 0 0 0 .7 .6l8.2 2.7M99.8 242l-.6 1.7M99.8 242a4.7 4.7 0 0 1 6.2-2.2 4.8 4.8 0 0 1 3.8 5.4"/>
<path d="M100 242.5a5.9 5.9 0 0 1 9.4 3 3.6 3.6 0 0 1-3.7 3.9 6 6 0 0 1-6.6-4.3 3.2 3.2 0 0 1 .9-2.6zM100.5 243.2a5.2 5.2 0 0 1 8 2.5 3.3 3.3 0 0 1-3.7 3.6 4.9 4.9 0 0 1-5.2-4.3l.2-.7zM100.5 247.7l-8-2.6-.2-.4 15.3-10.7 .3-.1 .3 .3 6 17.5v.3h-.4M105.8 249.4l8 2.6M109.8 245.2l-.6 1.7M115.6 250l-.6 1.7"/>
<circle cx="124.3" cy="183.4" r="14.7"/>
<circle cx="124.3" cy="183.4" r="9.1"/>
<circle cx="124.3" cy="183.4" r="8.8"/>
<circle cx="124.3" cy="183.4" r="10.8"/>
<circle cx="124.3" cy="183.4" r="11.1"/>
<circle cx="124.3" cy="183.4" r="11.2"/>
</g>
<g fill="#000">
<circle cx="150.1" cy="46.2" r=".25"/>
<circle cx="155.3" cy="62.6" r=".25"/>
<circle cx="289.8" cy="105.3" r=".25"/>
<circle cx="315.8" cy="112" r=".25"/>
<circle cx="275.4" cy="127.9" r=".25"/>
<circle cx="292.5" cy="148.6" r=".25"/>
</g>
<!-- layer: BORDER -->
<g fill="none" stroke="#000" stroke-width=".25">
<path d="M20 10.1h390v276.9h-390zM65 5.1v5M115 5.1v5M165 5.1v5M215 5.1v10M265 5.1v5M315 5.1v5M365 5.1v5M15 52.9h5M410 52.9h5M15 100.7h5M410 100.7h5"/>
<path d="M15 148.6h10M405 148.6h10M15 196.4h5M410 196.4h5M15 244.2h5M410 244.2h5M65 287v5M115 287v5M165 287v5M215 282.1v9.9M265 287v5M315 287v5"/>
<path d="M365 287v5"/>
</g>
<!-- layer: TITLEBLOCK -->
<path d="M230 240.1h180v46.9h-180zM230 250h180M254 240.1v9.9M288 240.1v46.9M349 240.1v46.9M288 260.1h122M349 277.1h61M359 277.1v9.9M395 277.1v9.9" fill="none" stroke="#000" stroke-width=".36"/>
<!-- layer: FD_Dimensions -->
<g fill="none" stroke="#000" stroke-width=".25">
<path d="M92.5 72.8v46.7M96 74.9h14.3M113.8 72.8v39.8M78.2 88.3v80.8M81.7 90.4h13.2M98.4 88.3v53M125.5 82.6v44.9M128.9 84.7h22.4M142.7 95.4h3.5M149.7 93.3v69.2M149.7 95.4h5.4M154.8 82.6v55"/>
<path d="M155.1 93.3v51.4M158.6 95.4h15.4M73 109.7v53.5M76.5 111.8h11.6M91.6 109.7v28.7M92.4 103.9v16.2M95.8 106h8.3M107.6 103.9v26.9M167.6 105.6v44.6M171.1 107.7h11.6M186.2 105.6v45M160.2 123.3h3.5"/>
<path d="M167.2 121.1v28.7M167.2 123.3h5.5M172.7 121.1v10.9M176.2 123.3h15.3M73.4 203.4v54M58.5 233.3v13.4M70 235.7v11M91.2 228.8v28.6M125.4 238.7v35.1M155 229.7v44.1M62 244.7h4.5M70 244.7h17.8"/>
<path d="M77 255.3h10.7M128.9 271.7h22.7"/>
</g>
<g fill="#000" stroke="#000" stroke-width=".25">
<path d="M92.5 74.9l3.5-.6v1.1zM110.3 74.3l3.5 .6-3.5 .5zM78.2 90.4l3.5-.5v1.1zM94.9 89.9l3.5 .5-3.5 .6zM125.5 84.7l3.4-.6v1.2zM146.2 94.8l3.5 .6-3.5 .6zM151.3 84.1l3.5 .6-3.5 .6zM155.1 95.4l3.5-.6v1.2zM73 111.8l3.5-.6v1.2zM88.1 111.2l3.5 .6-3.5 .6zM92.4 106l3.4-.6v1.2zM104.1 105.4l3.5 .6-3.5 .6z"/>
<path d="M167.6 107.7l3.5-.6v1.2zM182.7 107.1l3.5 .6-3.5 .6zM163.7 122.7l3.5 .6-3.5 .5zM172.7 123.3l3.5-.6v1.1zM58.5 244.7l3.5-.6v1.1zM66.5 244.1l3.5 .6-3.5 .5zM73.4 255.3l3.6-.6v1.2zM87.7 254.7l3.5 .6-3.5 .6zM125.4 271.7l3.5-.6v1.2zM151.6 271.1l3.4 .6-3.4 .6z"/>
</g>
<g font-size="7">
<text x="289" y="270.6">Prism Mount (Concept)</text>
<text x="369.4" y="272.3">PM(C)</text>
</g>
<g font-size="4.9">
<text x="97" y="73.4">30.43</text>
<text x="134.1" y="83.2">41.88</text>
<text x="82.3" y="89">28.87</text>
<text x="163.3" y="94">7.77</text>
<text x="93.9" y="104.6">21.78</text>
<text x="170.8" y="106.2">26.58</text>
<text x="76.2" y="110.3">26.66</text>
<text x="180.8" y="121.8">7.77</text>
<text x="74.4" y="243.2">16.39</text>
<text x="231" y="248.5">Robotics</text>
<text x="255" y="248.5">Prism Mount (Concept)</text>
<text x="289" y="248.5">Luke Steppens 11/05/2025</text>
<text x="350" y="248.5">Luke Steppens</text>
<text x="76.6" y="253.9">25.41</text>
<text x="289" y="258.6">Technical Drawing</text>
<text x="350" y="258.6">Final</text>
<text x="134.2" y="270.3">42.36</text>
<text x="352.3" y="285.7">A</text>
<text x="360" y="285.5">11/05/2025</text>
<text x="399.1" y="285.7">1/1</text>
</g>
<g font-size="3.5">
<text x="39" y="8.8">1</text>
<text x="89" y="8.8">2</text>
<text x="139" y="8.8">3</text>
<text x="189" y="8.8">4</text>
<text x="239" y="8.8">5</text>
<text x="289" y="8.8">6</text>
<text x="339" y="8.8">7</text>
<text x="389" y="8.8">8</text>
<text x="16.3" y="30.2">A</text>
<text x="411.3" y="30.2">A</text>
<text x="16.3" y="78">B</text>
<text x="411.3" y="78">B</text>
<text x="16.2" y="125.9">C</text>
<text x="411.2" y="125.9">C</text>
<text x="16.2" y="173.7">D</text>
<text x="411.2" y="173.7">D</text>
<text x="16.3" y="221.6">E</text>
<text x="411.3" y="221.6">E</text>
<text x="16.4" y="269.4">F</text>
<text x="411.4" y="269.4">F</text>
<text x="39" y="290.8">1</text>
<text x="89" y="290.8">2</text>
<text x="139" y="290.8">3</text>
<text x="189" y="290.8">4</text>
<text x="239" y="290.8">5</text>
<text x="289" y="290.8">6</text>
<text x="339" y="290.8">7</text>
<text x="389" y="290.8">8</text>
</g>
<g font-size="2.5">
<text x="231" y="242.9">Dept.</text>
<text x="255" y="242.9">Technical reference</text>
<text x="289" y="242.9">Created by</text>
<text x="350" y="242.9">Approved by</text>
<text x="289" y="252.8">Document type</text>
<text x="350" y="252.8">Document status</text>
<text x="289" y="262.9">Title</text>
<text x="350" y="262.9">DWG No.</text>
<text x="350" y="279.9">Rev.</text>
<text x="360" y="279.9">Date of issue</text>
<text x="396" y="279.9">Sheet</text>
</g>
</svg>
